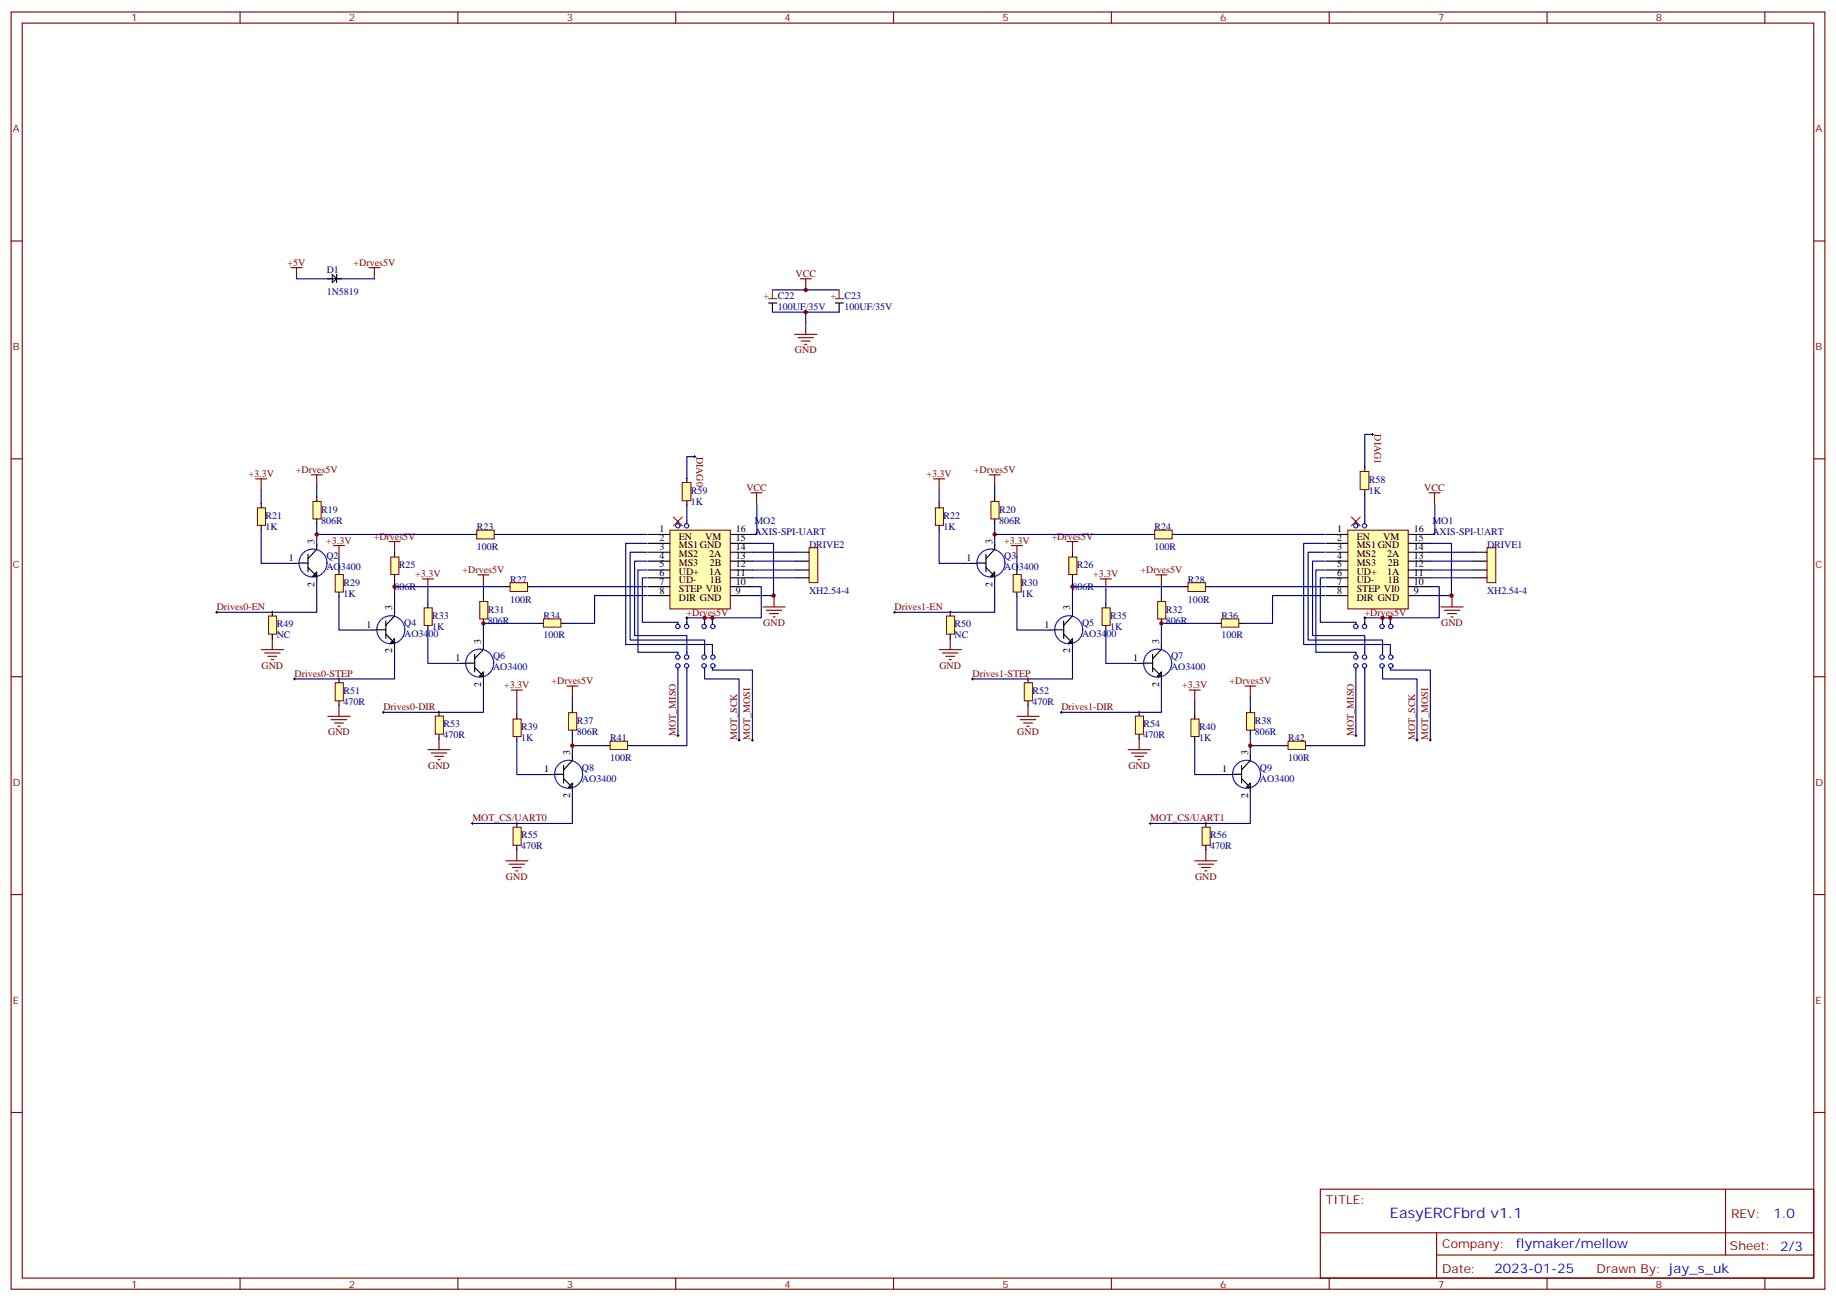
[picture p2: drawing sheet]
<svg xmlns="http://www.w3.org/2000/svg" width="583mm" height="413mm" viewBox="0 0 583 413" stroke-linecap="round" stroke-linejoin="round" font-family="sans-serif">
<g fill="none" stroke="#800000" stroke-width=".35">
<path d="M92.4 84.9h3.5M94.1 84.9v3.6M117.1 84.9h3.5M118.8 84.9v3.6M254 88.5h3.5M255.8 88.5v3.5M252.2 106.1h7.1M253.3 107.2h4.9M254.4 108.2h2.8M255.4 109.3h.7M255.8 102.6v3.5M81.1 152h3.6"/>
<path d="M82.9 152v3.5M98.8 150.7h3.5M100.5 150.7v3.5M238.4 156.4h3.5M240.2 156.4v3.5M296.3 152h3.6M298.1 152v3.5M314 150.7h3.5M315.7 150.7v3.5M453.6 156.4h3.5M455.3 156.4v3.5M105.8 173.1h3.6"/>
<path d="M107.6 173.1v3.6M123.5 171.9h3.5M125.2 171.9v3.5M321 173.1h3.6M322.8 173.1v3.6M338.7 171.9h3.5M340.4 171.9v3.5M134.1 183.7h3.5M135.8 183.7v3.6M151.7 182.4h3.5M153.5 182.4v3.6M242.2 192.6h7"/>
<path d="M243.2 193.7h5M244.3 194.7h2.8M245.4 195.8h.7M245.7 189.1v3.5M349.2 183.7h3.6M351 183.7v3.6M366.9 182.4h3.5M368.7 182.4v3.6M457.4 192.6h7M458.4 193.7h5M459.5 194.7h2.8M460.6 195.8h.7"/>
<path d="M460.9 189.1v3.5M82.9 206.2h7.1M84 207.2h4.9M85 208.3h2.8M86.1 209.3h.7M86.4 202.6v3.6M162.3 219h3.5M164 219v3.5M179.9 217.7h3.5M181.7 217.7v3.6M298.1 206.2h7.1M299.2 207.2h4.9"/>
<path d="M300.2 208.3h2.8M301.3 209.3h.7M301.6 202.6v3.6M377.5 219h3.5M379.2 219v3.5M395.1 217.7h3.5M396.9 217.7v3.6M104.1 227.3h7M105.1 228.4h5M106.2 229.5h2.8M107.2 230.5h.7M107.6 223.8v3.5"/>
<path d="M135.8 237.9h7.1M136.9 239h4.9M139.3 234.4v3.5M322.8 227.3h7M323.8 228.4h5M324.9 229.5h2.8M326 230.5h.7M326.3 223.8v3.5M358.1 237.9h7M359.1 239h5M361.6 234.4v3.5M137.9 240h2.9"/>
<path d="M139 241.1h.7M360.2 240h2.8M361.2 241.1h.7M160.5 273.2h7.1M161.6 274.3h4.9M162.6 275.3h2.9M163.7 276.4h.7M164 269.7v3.5M379.2 273.2h7.1M380.3 274.3h4.9M381.4 275.3h2.8M382.4 276.4h.7"/>
<path d="M382.8 269.7v3.5"/>
</g>
<g fill="none" stroke="#000" stroke-width=".32">
<path d="M435.3 137.9h.7M435.7 137.5v.7M220.1 144.9h.7M220.5 144.6v.7M68.4 194.3h.7M68.8 194v.7M217.7 196.1h.7M218 195.7v.7M283.6 194.3h.7M284 194v.7M432.9 196.1h.7M433.2 195.7v.7"/>
<path d="M93.1 215.5h.7M93.5 215.1v.7M308.3 215.5h.7M308.7 215.1v.7M121.4 226.1h.7M121.7 225.7v.7M214.8 233.5h.7M215.2 233.1v.7M234.2 234.9h.7M234.6 234.5v.7M238.5 234.9h.7M238.8 234.5v.7"/>
<path d="M336.5 226.1h.8M336.9 225.7v.7M430 233.5h.7M430.4 233.1v.7M449.4 234.9h.7M449.8 234.5v.7M453.7 234.9h.7M454 234.5v.7M149.6 261.3h.7M149.9 261v.7M364.8 261.3h.7M365.1 261v.7"/>
</g>
<path d="M244 94.8h2.6M245.2 92v2.8M265.2 94.8h2.5M266.3 92v2.8M213.7 164.1l2.9 2.8M216.6 164.1l-2.9 2.8M428.9 164.1l2.9 2.8M431.8 164.1l-2.9 2.8" fill="none" stroke="#f00" stroke-width=".35"/>
<g fill="none" stroke="#000080" stroke-width=".35">
<path d="M94.2 88.5h9.9M108.3 88.5h10.6M245.2 92h21.1M245.2 99.1h21.1M255.8 99.1v3.5M435.7 137.9h-2.5v10.5M82.9 155.5v4.2M100.5 154.1v3.5M220.5 144.9h-2.5v7.1M298.1 155.5v4.2M315.7 154.1v3.5M433.2 156.9v8.5"/>
<path d="M82.9 168.2v10.6h10.6M100.5 166.1v3.5h49.4M100.5 169.6v3.5M107.6 176.7v4.2M158.4 169.6h46.9M205.3 178.1h-3.9v23.6h16.6v5.3M205.3 175.3h-5.3v27.8h23.7v3.9M205.3 172.4h-6.7v32.1h27.5v2.5M218 160.4v5M238.8 172.4h6.7v16.6h-6.7M238.8 175.3h13.8M238.8 178.1h13.8"/>
<path d="M240.2 160.1v9.5h-1.4M298.1 168.2v10.6h10.6M315.7 166.1v3.5h49.4M315.7 169.6v3.5M322.8 176.7v4.2M373.6 169.6h46.9M420.5 178.1h-3.9v23.6h16.6v5.3M420.5 175.3h-5.3v27.8h23.7v3.9M420.5 172.4h-6.7v32.1h27.5v2.5M454 172.4h6.7v16.6h-6.7M454 175.3h13.8M454 178.1h13.8"/>
<path d="M455.4 160.1v9.5h-1.4M100.5 184.1v10.2h-31.7M107.6 189.4v10.6h10.6M125.2 183.7v2.5M135.8 200v10.5h10.6M135.8 187.3v4.2M153.5 185.8v3.6M160.5 186.2h-35.3v8.1M169 186.2h36.3M171.1 197.8h-17.6v7.1M205.3 180.9h-2.8v26.1h12.7M205.3 183.4h-1.4v14.1h11.3"/>
<path d="M205.3 189h-16.6v8.8h-9.1M223.7 196.1v1.4M226.1 196.1v1.4M238.8 186.2h2.9v9.9h-23.7v1.4M238.8 180.9h13.8M238.8 183.4h13.8M315.7 184.1v10.2h-31.7M322.8 189.4v10.6h10.6M340.4 183.7v2.5M351 200v10.5h10.6M351 187.3v4.2M368.7 185.8v3.6"/>
<path d="M375.7 186.2h-35.3v8.1M384.2 186.2h36.3M386.3 197.8h-17.6v7.1M420.5 180.9h-2.8v26.1h12.7M420.5 183.4h-1.4v14.1h11.3M420.5 189h-16.6v8.8h-9.1M438.9 196.1v1.4M441.3 196.1v1.4M454 186.2h2.8v9.9h-23.6v1.4M454 180.9h13.8M454 183.4h13.8M125.2 205.2v10.3h-31.7"/>
<path d="M153.5 215.8v10.3h-31.8M215.2 212.7v20.8M218 212.7v23.9h-17.3M223.7 212.7v2.8h10.9v19.4M226.1 212.7h12.7v22.2M340.4 205.2v10.3h-31.7M368.7 215.8v10.3h-31.8M430.4 212.7v20.8M433.2 212.7v23.9h-17.3M438.9 212.7v2.8h10.9v19.4M441.3 212.7h12.7v22.2M164 235.2v10.6h10.6"/>
<path d="M164 222.5v4.3M181.7 233.1v7.1M181.7 221.1v3.5M181.7 236.6h10.6M379.2 235.2v10.6h10.6M379.2 222.5v4.3M396.9 233.1v7.1M396.9 236.6h10.6M396.9 221.1v3.5M181.7 251.1v10.2h-31.8M396.9 251.1v10.2h-31.8"/>
</g>
<path d="M244 96.2h2.6M245.2 96.3v2.8M265.2 96.2h2.5M266.3 96.3v2.8" fill="none" stroke="#000" stroke-width=".35"/>
<path d="M212.7 168.3h19.1v25h-19.1z" fill="#ffffb0" stroke="#800000" stroke-width=".32"/>
<g fill="none" stroke="#000" stroke-width=".35">
<path d="M205.7 169.6h6.9M205.7 172.4h6.9M205.7 175.3h6.9M205.7 178.1h6.9M215.2 165.4v.7M218 165.4v.7M231.9 169.6h6.9M231.9 172.4h6.9M231.9 175.3h6.9M231.9 178.1h6.9M205.7 180.9h6.9M205.7 183.4h6.9"/>
<path d="M205.7 186.2h6.9M205.7 189h6.9M215.2 197.5v.7M218 197.5v.7M223.7 197.5v.7M226.1 197.5v.7M231.9 180.9h6.9M231.9 183.4h6.9M231.9 186.2h6.9M231.9 189h6.9M215.2 207v.7M215.2 212v.7"/>
<path d="M218 207v.7M218 212v.7M223.7 207v.7M223.7 212v.7M226.1 207v.7M226.1 212v.7"/>
</g>
<g fill="none" stroke="#00f" stroke-width=".35">
<circle cx="215.2" cy="166.9" r=".69"/>
<circle cx="217.9" cy="166.9" r=".69"/>
<circle cx="215.2" cy="198.8" r=".69"/>
<circle cx="217.9" cy="198.8" r=".69"/>
<circle cx="223.5" cy="198.8" r=".69"/>
<circle cx="226.3" cy="198.8" r=".69"/>
<circle cx="215.2" cy="211.3" r=".7"/>
<circle cx="215.2" cy="208.5" r=".69"/>
<circle cx="217.9" cy="211.3" r=".69"/>
<circle cx="217.9" cy="208.5" r=".69"/>
<circle cx="223.5" cy="211.3" r=".69"/>
<circle cx="223.5" cy="208.5" r=".69"/>
<circle cx="226.3" cy="211.3" r=".69"/>
<circle cx="226.3" cy="208.5" r=".69"/>
</g>
<path d="M256.8 173.8h2.8v11.1h-2.8z" fill="#ffffb0" stroke="#800000" stroke-width=".32"/>
<path d="M93.5 178.8h1.4M95 178.7h2.8M97.8 175.9v5.6M100.5 172.8v1.4M100.5 174.3l-2.7 3M252.6 175.3h4.2M252.6 178.1h4.2M97.8 180.1l2.7 2.8h-1.1h1.1v-1.4l-1.1 1.4M100.5 182.7v1.4M252.6 180.9h4.2M252.6 183.4h4.2" fill="none" stroke="#000" stroke-width=".35"/>
<circle cx="99.4" cy="178.7" r="4.4" fill="none" stroke="#00f" stroke-width=".35"/>
<path d="M99.4 159.1h2.5v5.6h-2.5z" fill="#ffffb0" stroke="#800000" stroke-width=".32"/>
<path d="M100.5 157.6v1.4M100.5 164.7v1.4" fill="none" stroke="#000" stroke-width=".35"/>
<path d="M81.7 161.2h2.6v5.5h-2.6z" fill="#ffffb0" stroke="#800000" stroke-width=".32"/>
<path d="M82.9 159.7v1.4M82.9 166.8v1.4M118.2 200h1.4M119.7 199.9h2.8M122.5 197.1v5.5M125.2 194v1.3M125.2 195.5l-2.7 3M122.5 201.3l2.7 2.7h-1.2h1.2v-1.4l-1.2 1.4M125.2 203.9v1.3" fill="none" stroke="#000" stroke-width=".35"/>
<circle cx="124" cy="199.9" r="4.4" fill="none" stroke="#00f" stroke-width=".35"/>
<path d="M124 176.8h2.6v5.5h-2.6z" fill="#ffffb0" stroke="#800000" stroke-width=".32"/>
<path d="M125.2 175.3v1.3M125.2 182.3v1.4" fill="none" stroke="#000" stroke-width=".35"/>
<path d="M106.4 182.3h2.6v5.6h-2.6z" fill="#ffffb0" stroke="#800000" stroke-width=".32"/>
<path d="M107.6 180.9v1.4M107.6 188v1.4M146.4 210.5h1.4M147.9 210.4h2.8M150.7 211.8l2.8 2.8h-1.2h1.2v-1.4l-1.2 1.4M150.7 207.7v5.5M153.5 204.5v1.4M153.5 214.4v1.4M153.5 206.1l-2.8 3" fill="none" stroke="#000" stroke-width=".35"/>
<circle cx="152.3" cy="210.4" r="4.4" fill="none" stroke="#00f" stroke-width=".35"/>
<path d="M152.3 190.9h2.5v5.5h-2.5z" fill="#ffffb0" stroke="#800000" stroke-width=".32"/>
<path d="M153.5 189.4v1.4M153.5 196.4v1.4" fill="none" stroke="#000" stroke-width=".35"/>
<path d="M134.6 192.9h2.6v5.6h-2.6z" fill="#ffffb0" stroke="#800000" stroke-width=".32"/>
<path d="M135.8 191.5v1.4M135.8 198.6v1.4M181.7 239.8v1.4M174.6 245.8h1.4M176.1 245.7h2.8M178.9 247.1l2.8 2.8h-1.2h1.2v-1.4l-1.2 1.4M178.9 242.9v5.6M181.7 249.7v1.4M181.7 241.4l-2.8 2.9" fill="none" stroke="#000" stroke-width=".35"/>
<circle cx="180.5" cy="245.7" r="4.4" fill="none" stroke="#00f" stroke-width=".35"/>
<path d="M180.5 226.2h2.6v5.5h-2.6z" fill="#ffffb0" stroke="#800000" stroke-width=".32"/>
<path d="M181.7 224.6v1.4M181.7 231.7v1.4" fill="none" stroke="#000" stroke-width=".35"/>
<path d="M162.9 228.2h2.5v5.6h-2.5z" fill="#ffffb0" stroke="#800000" stroke-width=".32"/>
<path d="M164 226.8v1.4M164 233.8v1.4" fill="none" stroke="#000" stroke-width=".35"/>
<path d="M193.7 235.3h5.5v2.5h-5.5z" fill="#ffffb0" stroke="#800000" stroke-width=".32"/>
<path d="M192.3 236.6h1.4M199.3 236.6h1.4" fill="none" stroke="#000" stroke-width=".35"/>
<path d="M151.3 168.3h5.6v2.7h-5.6z" fill="#ffffb0" stroke="#800000" stroke-width=".32"/>
<path d="M149.9 169.6h1.4M157 169.6h1.4" fill="none" stroke="#000" stroke-width=".35"/>
<path d="M161.9 184.9h5.6v2.8h-5.6z" fill="#ffffb0" stroke="#800000" stroke-width=".32"/>
<path d="M160.5 186.2h1.4M167.6 186.2h1.4" fill="none" stroke="#000" stroke-width=".35"/>
<path d="M172.5 196.4h5.5v2.6h-5.5z" fill="#ffffb0" stroke="#800000" stroke-width=".32"/>
<path d="M104.1 88.5h2.7M107.6 88.5h.7M108.2 88.5h-1.4l-1.3-1.4v2.6l1.3-1.2v-1.4v2.6M171.1 197.8h1.4M178.2 197.8h1.4" fill="none" stroke="#000" stroke-width=".35"/>
<path d="M427.8 168.3h19.2v25h-19.2z" fill="#ffffb0" stroke="#800000" stroke-width=".32"/>
<g fill="none" stroke="#000" stroke-width=".35">
<path d="M420.9 169.6h6.9M420.9 172.4h6.9M420.9 175.3h6.9M420.9 178.1h6.9M430.4 165.4v.7M433.2 165.4v.7M447.1 169.6h6.9M447.1 172.4h6.9M447.1 175.3h6.9M447.1 178.1h6.9M420.9 180.9h6.9M420.9 183.4h6.9"/>
<path d="M420.9 186.2h6.9M420.9 189h6.9M430.4 197.5v.7M433.2 197.5v.7M438.9 197.5v.7M441.3 197.5v.7M447.1 180.9h6.9M447.1 183.4h6.9M447.1 186.2h6.9M447.1 189h6.9M430.4 207v.7M430.4 212v.7"/>
<path d="M433.2 207v.7M433.2 212v.7M438.9 207v.7M438.9 212v.7M441.3 207v.7M441.3 212v.7"/>
</g>
<g fill="none" stroke="#00f" stroke-width=".35">
<circle cx="430.3" cy="166.9" r=".69"/>
<circle cx="433.1" cy="166.9" r=".69"/>
<circle cx="430.3" cy="198.8" r=".69"/>
<circle cx="433.1" cy="198.8" r=".69"/>
<circle cx="438.7" cy="198.8" r=".69"/>
<circle cx="441.5" cy="198.8" r=".69"/>
<circle cx="430.3" cy="211.3" r=".7"/>
<circle cx="430.3" cy="208.5" r=".69"/>
<circle cx="433.1" cy="211.3" r=".69"/>
<circle cx="433.1" cy="208.5" r=".69"/>
<circle cx="438.7" cy="211.3" r=".69"/>
<circle cx="438.7" cy="208.5" r=".69"/>
<circle cx="441.5" cy="211.3" r=".69"/>
<circle cx="441.5" cy="208.5" r=".69"/>
</g>
<path d="M472 173.8h2.8v11.1h-2.8z" fill="#ffffb0" stroke="#800000" stroke-width=".32"/>
<path d="M308.7 178.8h1.4M310.2 178.7h2.8M313 175.9v5.6M315.7 172.8v1.4M315.7 174.3l-2.7 3M467.8 175.3h4.2M467.8 178.1h4.2M313 180.1l2.7 2.8h-1.2h1.2v-1.4l-1.2 1.4M315.7 182.7v1.4M467.8 180.9h4.2M467.8 183.4h4.2" fill="none" stroke="#000" stroke-width=".35"/>
<circle cx="314.5" cy="178.7" r="4.4" fill="none" stroke="#00f" stroke-width=".35"/>
<path d="M314.5 159.1h2.6v5.6h-2.6z" fill="#ffffb0" stroke="#800000" stroke-width=".32"/>
<path d="M315.7 157.6v1.4M315.7 164.7v1.4" fill="none" stroke="#000" stroke-width=".35"/>
<path d="M296.9 161.2h2.6v5.5h-2.6z" fill="#ffffb0" stroke="#800000" stroke-width=".32"/>
<path d="M298.1 159.7v1.4M298.1 166.8v1.4M333.4 200h1.4M334.9 199.9h2.8M337.7 197.1v5.5M340.4 194v1.3M340.4 195.5l-2.7 3M337.7 201.3l2.7 2.7h-1.2h1.2v-1.4l-1.2 1.4M340.4 203.9v1.3" fill="none" stroke="#000" stroke-width=".35"/>
<circle cx="339.2" cy="199.9" r="4.4" fill="none" stroke="#00f" stroke-width=".35"/>
<path d="M339.2 176.8h2.6v5.5h-2.6z" fill="#ffffb0" stroke="#800000" stroke-width=".32"/>
<path d="M340.4 175.3v1.3M340.4 182.3v1.4" fill="none" stroke="#000" stroke-width=".35"/>
<path d="M321.6 182.3h2.6v5.6h-2.6z" fill="#ffffb0" stroke="#800000" stroke-width=".32"/>
<path d="M322.8 180.9v1.4M322.8 188v1.4M361.6 210.5h1.4M363.1 210.4h2.8M365.9 211.8l2.8 2.8h-1.2h1.2v-1.4l-1.2 1.4M365.9 207.7v5.5M368.7 204.5v1.4M368.7 214.4v1.4M368.7 206.1l-2.8 3" fill="none" stroke="#000" stroke-width=".35"/>
<circle cx="367.5" cy="210.4" r="4.4" fill="none" stroke="#00f" stroke-width=".35"/>
<path d="M367.5 190.9h2.5v5.5h-2.5z" fill="#ffffb0" stroke="#800000" stroke-width=".32"/>
<path d="M368.7 189.4v1.4M368.7 196.4v1.4" fill="none" stroke="#000" stroke-width=".35"/>
<path d="M349.8 192.9h2.6v5.6h-2.6z" fill="#ffffb0" stroke="#800000" stroke-width=".32"/>
<path d="M351 191.5v1.4M351 198.6v1.4M396.9 239.8v1.4M389.8 245.8h1.4M391.3 245.7h2.8M394.1 247.1l2.8 2.8h-1.2h1.2v-1.4l-1.2 1.4M394.1 242.9v5.6M396.9 249.7v1.4M396.9 241.4l-2.8 2.9" fill="none" stroke="#000" stroke-width=".35"/>
<circle cx="395.7" cy="245.7" r="4.4" fill="none" stroke="#00f" stroke-width=".35"/>
<path d="M395.7 226.2h2.6v5.5h-2.6z" fill="#ffffb0" stroke="#800000" stroke-width=".32"/>
<path d="M396.9 224.6v1.4M396.9 231.7v1.4" fill="none" stroke="#000" stroke-width=".35"/>
<path d="M378 228.2h2.6v5.6h-2.6z" fill="#ffffb0" stroke="#800000" stroke-width=".32"/>
<path d="M379.2 226.8v1.4M379.2 233.8v1.4" fill="none" stroke="#000" stroke-width=".35"/>
<path d="M408.8 235.3h5.6v2.5h-5.6z" fill="#ffffb0" stroke="#800000" stroke-width=".32"/>
<path d="M407.5 236.6h1.3M414.5 236.6h1.4" fill="none" stroke="#000" stroke-width=".35"/>
<path d="M366.5 168.3h5.6v2.7h-5.6z" fill="#ffffb0" stroke="#800000" stroke-width=".32"/>
<path d="M365.1 169.6h1.4M372.2 169.6h1.4" fill="none" stroke="#000" stroke-width=".35"/>
<path d="M377.1 184.9h5.6v2.8h-5.6z" fill="#ffffb0" stroke="#800000" stroke-width=".32"/>
<path d="M375.7 186.2h1.4M382.8 186.2h1.4" fill="none" stroke="#000" stroke-width=".35"/>
<path d="M387.7 196.4h5.5v2.6h-5.5z" fill="#ffffb0" stroke="#800000" stroke-width=".32"/>
<path d="M386.3 197.8h1.4M393.4 197.8h1.4" fill="none" stroke="#000" stroke-width=".35"/>
<path d="M85.2 195.5h2.6v5.8h-2.6z" fill="#ffffb0" stroke="#800000" stroke-width=".32"/>
<path d="M86.4 194v1.3M86.4 201.4v1.4" fill="none" stroke="#000" stroke-width=".35"/>
<path d="M106.4 216.7h2.6v5.7h-2.6z" fill="#ffffb0" stroke="#800000" stroke-width=".32"/>
<path d="M107.6 215.1v1.4M107.6 222.6v1.3" fill="none" stroke="#000" stroke-width=".35"/>
<path d="M138.2 227.2h2.5v5.8h-2.5z" fill="#ffffb0" stroke="#800000" stroke-width=".32"/>
<path d="M139.3 225.7v1.4M139.3 233.1v1.4" fill="none" stroke="#000" stroke-width=".35"/>
<path d="M162.9 262.5h2.5v5.8h-2.5z" fill="#ffffb0" stroke="#800000" stroke-width=".32"/>
<path d="M164 261v1.4M164 268.4v1.4" fill="none" stroke="#000" stroke-width=".35"/>
<path d="M300.4 195.5h2.6v5.8h-2.6z" fill="#ffffb0" stroke="#800000" stroke-width=".32"/>
<path d="M301.6 194v1.3M301.6 201.4v1.4" fill="none" stroke="#000" stroke-width=".35"/>
<path d="M325.1 216.7h2.6v5.7h-2.6z" fill="#ffffb0" stroke="#800000" stroke-width=".32"/>
<path d="M326.3 215.1v1.4M326.3 222.6v1.3" fill="none" stroke="#000" stroke-width=".35"/>
<path d="M360.4 227.2h2.6v5.8h-2.6z" fill="#ffffb0" stroke="#800000" stroke-width=".32"/>
<path d="M361.6 225.7v1.4M361.6 233.1v1.4" fill="none" stroke="#000" stroke-width=".35"/>
<path d="M381.6 262.5h2.6v5.8h-2.6z" fill="#ffffb0" stroke="#800000" stroke-width=".32"/>
<path d="M382.8 261v1.4M382.8 268.4v1.4" fill="none" stroke="#000" stroke-width=".35"/>
<path d="M431.7 149.6h2.8v5.8h-2.8z" fill="#ffffb0" stroke="#800000" stroke-width=".32"/>
<path d="M433.2 148.1v1.4M433.2 155.5v1.4" fill="none" stroke="#000" stroke-width=".35"/>
<path d="M216.5 153.2h2.8v5.7h-2.8z" fill="#ffffb0" stroke="#800000" stroke-width=".32"/>
<path d="M218 151.6v1.4M218 159.1v1.3" fill="none" stroke="#000" stroke-width=".35"/>
<g fill="none" stroke="#870000" stroke-width=".35">
<path d="M3.5 3.8h575.8v405.4h-575.8zM7.1 7.3h568.6v398.3h-568.6zM76.2 3.8v3.5M145.3 3.8v3.5M214.5 3.8v3.5M283.6 3.8v3.5M352.8 3.8v3.5M421.9 3.8v3.5M491.1 3.8v3.5M560.2 3.8v3.5M3.5 76.5h3.6M575.7 76.5h3.6"/>
<path d="M3.5 145.6h3.6M575.7 145.6h3.6M3.5 214.8h3.6M575.7 214.8h3.6M3.5 283.9h3.6M575.7 283.9h3.6M3.5 353.1h3.6M575.7 353.1h3.6M419.1 377.4h156.6v28.2h-156.6zM547.7 377.4v20.9M419.1 391.2h156.5M456 398.3h119.6"/>
<path d="M456 391.2v14.2M76.2 405.6v3.6M145.3 405.6v3.6M214.5 405.6v3.6M283.6 405.6v3.6M352.8 405.6v3.6M421.9 405.6v3.6M491.1 405.6v3.6M560.2 405.6v3.6"/>
</g>
<g fill="#800000">
<circle cx="100.5" cy="169.6" r=".71"/>
<circle cx="125.2" cy="186.2" r=".71"/>
<circle cx="153.5" cy="197.8" r=".71"/>
<circle cx="181.7" cy="236.6" r=".71"/>
<circle cx="223.7" cy="196.1" r=".71"/>
<circle cx="226.1" cy="196.1" r=".71"/>
<circle cx="245.5" cy="189" r=".71"/>
<circle cx="255.8" cy="99.1" r=".71"/>
<circle cx="255.8" cy="92" r=".71"/>
<circle cx="315.7" cy="169.6" r=".71"/>
<circle cx="340.4" cy="186.2" r=".71"/>
<circle cx="368.7" cy="197.8" r=".71"/>
<circle cx="396.9" cy="236.6" r=".71"/>
<circle cx="438.9" cy="196.1" r=".71"/>
<circle cx="441.3" cy="196.1" r=".71"/>
<circle cx="460.7" cy="189" r=".71"/>
</g>
<text font-size="4.6" fill="#00f" x="441.2" y="386.4">EasyERCFbrd v1.1</text>
<g font-size="4.2" fill="#00f">
<text x="562.9" y="386.7">1.0</text>
<text x="481.3" y="396.2">flymaker/mellow</text>
<text x="474.4" y="404">2023-01-25</text>
</g>
<g font-size="3.9" fill="#800">
<text x="420.9" y="382">TITLE:</text>
<text x="549.5" y="386.7">REV:</text>
<text x="457.8" y="396.2">Company:</text>
<text x="549.1" y="396.8">Sheet: 2/3</text>
<text x="457.8" y="403.9">Date:</text>
<text x="506.8" y="403.9">Drawn By: jay_s_uk</text>
</g>
<g font-size="3.2" fill="#800">
<text x="41.6" y="6.8">1</text>
<text x="110.8" y="6.8">2</text>
<text x="179.9" y="6.8">3</text>
<text x="249.1" y="6.8">4</text>
<text x="318.2" y="6.8">5</text>
<text x="387.3" y="6.8">6</text>
<text x="456.5" y="6.8">7</text>
<text x="525.6" y="6.8">8</text>
<text x="4.1" y="41.9">A</text>
<text x="576.3" y="41.9">A</text>
<text x="4.1" y="111.1">B</text>
<text x="576.3" y="111.1">B</text>
<text x="4.1" y="180.2">C</text>
<text x="576.3" y="180.2">C</text>
<text x="4.1" y="249.3">D</text>
<text x="576.3" y="249.3">D</text>
<text x="4.1" y="318.5">E</text>
<text x="576.3" y="318.5">E</text>
<text x="41.6" y="408.6">1</text>
<text x="110.8" y="408.6">2</text>
<text x="179.9" y="408.6">3</text>
<text x="249.1" y="408.6">4</text>
<text x="318.2" y="408.6">5</text>
<text x="387.3" y="408.6">6</text>
<text x="456.5" y="408.6">7</text>
<text x="525.6" y="408.6">8</text>
</g>
<g font-size="3.2" fill="#800000">
<text x="91.3" y="84.3">+5V</text>
<text x="112.2" y="84.3">+Drves5V</text>
<text x="252.5" y="87.8">VCC</text>
<text x="252.3" y="112.2">GND</text>
<text x="436.3" y="137.9" transform="rotate(90 436.3 137.9)">DIAG1</text>
<text x="221.1" y="144.9" transform="rotate(90 221.1 144.9)">DIAG0</text>
<text x="78.9" y="151.3">+3.3V</text>
<text x="93.9" y="150.1">+Drves5V</text>
<text x="236.9" y="155.8">VCC</text>
<text x="294.1" y="151.3">+3.3V</text>
<text x="309.1" y="150.1">+Drves5V</text>
<text x="452.1" y="155.8">VCC</text>
<text x="103.6" y="172.5">+3.3V</text>
<text x="118.6" y="171.2">+Drves5V</text>
<text x="318.8" y="172.5">+3.3V</text>
<text x="333.8" y="171.2">+Drves5V</text>
<text x="131.8" y="183.1">+3.3V</text>
<text x="146.9" y="181.8">+Drves5V</text>
<text x="347" y="183.1">+3.3V</text>
<text x="362" y="181.8">+Drves5V</text>
<text x="68.8" y="193.7">Drives0-EN</text>
<text x="217.9" y="195.4">+Drves5V</text>
<text x="284" y="193.7">Drives1-EN</text>
<text x="433.1" y="195.4">+Drves5V</text>
<text x="242.3" y="198.7">GND</text>
<text x="457.5" y="198.7">GND</text>
<text x="83" y="212.2">GND</text>
<text x="93.5" y="214.8">Drives0-STEP</text>
<text x="298.2" y="212.2">GND</text>
<text x="308.7" y="214.8">Drives1-STEP</text>
<text x="160" y="218.4">+3.3V</text>
<text x="175.1" y="217.1">+Drves5V</text>
<text x="375.2" y="218.4">+3.3V</text>
<text x="390.3" y="217.1">+Drves5V</text>
<text x="121.7" y="225.4">Drives0-DIR</text>
<text x="336.9" y="225.4">Drives1-DIR</text>
<text x="104.2" y="233.4">GND</text>
<text x="214.5" y="233.5" transform="rotate(-90 214.5 233.5)">MOT_MISO</text>
<text x="322.9" y="233.4">GND</text>
<text x="429.7" y="233.5" transform="rotate(-90 429.7 233.5)">MOT_MISO</text>
<text x="234" y="234.9" transform="rotate(-90 234 234.9)">MOT_SCK</text>
<text x="238.1" y="234.9" transform="rotate(-90 238.1 234.9)">MOT_MOSI</text>
<text x="449.2" y="234.9" transform="rotate(-90 449.2 234.9)">MOT_SCK</text>
<text x="453.3" y="234.9" transform="rotate(-90 453.3 234.9)">MOT_MOSI</text>
<text x="135.9" y="244">GND</text>
<text x="358.2" y="244">GND</text>
<text x="149.9" y="260.7">MOT_CS/UART0</text>
<text x="365.1" y="260.7">MOT_CS/UART1</text>
<text x="160.6" y="279.3">GND</text>
<text x="379.3" y="279.3">GND</text>
</g>
<g font-size="3.2" fill="#000080">
<text x="103.7" y="86.7">D1</text>
<text x="103.7" y="93.5">1N5819</text>
<text x="246.9" y="94.8">C22</text>
<text x="268.1" y="94.8">C23</text>
<text x="246.9" y="98.3">100UF/35V</text>
<text x="268.1" y="98.3">100UF/35V</text>
<text x="434.5" y="153.2">R58</text>
<text x="219.3" y="160.2">1K</text>
<text x="219.3" y="156.7">R59</text>
<text x="434.5" y="156.7">1K</text>
<text x="84.3" y="164.7">R21</text>
<text x="101.9" y="166.2">806R</text>
<text x="101.9" y="162.7">R19</text>
<text x="239.5" y="166.2">MO2</text>
<text x="299.5" y="164.7">R22</text>
<text x="317.1" y="166.2">806R</text>
<text x="317.1" y="162.7">R20</text>
<text x="454.7" y="166.2">MO1</text>
<text x="84.3" y="168.2">1K</text>
<text x="151.3" y="168.3">R23</text>
<text x="239.5" y="169.7">AXIS-SPI-UART</text>
<text x="256.8" y="173.8">DRIVE2</text>
<text x="299.5" y="168.2">1K</text>
<text x="366.5" y="168.3">R24</text>
<text x="454.7" y="169.7">AXIS-SPI-UART</text>
<text x="472" y="173.8">DRIVE1</text>
<text x="103.6" y="177.5">Q2</text>
<text x="151.3" y="174.6">100R</text>
<text x="318.8" y="177.5">Q3</text>
<text x="366.5" y="174.6">100R</text>
<text x="103.6" y="181">AO3400</text>
<text x="109" y="185.9">R29</text>
<text x="126.6" y="180.3">R25</text>
<text x="161.9" y="184.9">R27</text>
<text x="318.8" y="181">AO3400</text>
<text x="324.2" y="185.9">R30</text>
<text x="341.8" y="180.3">R26</text>
<text x="377.1" y="184.9">R28</text>
<text x="109" y="189.4">1K</text>
<text x="125.2" y="187.3">806R</text>
<text x="161.9" y="191.2">100R</text>
<text x="256.8" y="188.5">XH2.54-4</text>
<text x="324.2" y="189.4">1K</text>
<text x="340.4" y="187.3">806R</text>
<text x="377.1" y="191.2">100R</text>
<text x="472" y="188.5">XH2.54-4</text>
<text x="137.2" y="196.4">R33</text>
<text x="154.8" y="197.9">806R</text>
<text x="154.8" y="194.4">R31</text>
<text x="172.5" y="196.4">R34</text>
<text x="352.4" y="196.4">R35</text>
<text x="370" y="197.9">806R</text>
<text x="370" y="194.4">R32</text>
<text x="387.7" y="196.4">R36</text>
<text x="87.8" y="202.6">NC</text>
<text x="87.8" y="199">R49</text>
<text x="128.3" y="202.2">AO3400</text>
<text x="128.3" y="198.7">Q4</text>
<text x="137.2" y="200">1K</text>
<text x="172.5" y="202.6">100R</text>
<text x="303" y="202.6">NC</text>
<text x="303" y="199">R50</text>
<text x="343.5" y="202.2">AO3400</text>
<text x="343.5" y="198.7">Q5</text>
<text x="352.4" y="200">1K</text>
<text x="387.7" y="202.6">100R</text>
<text x="156.5" y="209.3">Q6</text>
<text x="371.7" y="209.3">Q7</text>
<text x="156.5" y="212.8">AO3400</text>
<text x="371.7" y="212.8">AO3400</text>
<text x="109" y="220.2">R51</text>
<text x="327.7" y="220.2">R52</text>
<text x="109" y="223.7">470R</text>
<text x="327.7" y="223.7">470R</text>
<text x="140.7" y="230.8">R53</text>
<text x="165.4" y="231.7">R39</text>
<text x="183.1" y="233.2">806R</text>
<text x="183.1" y="229.7">R37</text>
<text x="363" y="230.8">R54</text>
<text x="380.6" y="231.7">R40</text>
<text x="398.3" y="233.2">806R</text>
<text x="398.3" y="229.7">R38</text>
<text x="140.7" y="234.3">470R</text>
<text x="165.4" y="235.3">1K</text>
<text x="193.7" y="235.3">R41</text>
<text x="363" y="234.3">470R</text>
<text x="380.6" y="235.3">1K</text>
<text x="408.8" y="235.3">R42</text>
<text x="184.7" y="244.5">Q8</text>
<text x="193.7" y="241.4">100R</text>
<text x="399.9" y="244.5">Q9</text>
<text x="408.8" y="241.4">100R</text>
<text x="184.7" y="248.1">AO3400</text>
<text x="399.9" y="248.1">AO3400</text>
<text x="165.4" y="269.6">470R</text>
<text x="165.4" y="266.1">R55</text>
<text x="384.2" y="269.6">470R</text>
<text x="384.2" y="266.1">R56</text>
</g>
<g font-size="3.2" fill="#f00">
<text x="242.4" y="94.8">+</text>
<text x="263.6" y="94.8">+</text>
</g>
<g font-size="3.2">
<text x="99.8" y="172.6" transform="rotate(-90 99.8 172.6)">3</text>
<text x="209.3" y="168.9">1</text>
<text x="209.3" y="171.6">2</text>
<text x="215.5" y="171.2">EN</text>
<text x="215.5" y="173.9">MS1GND</text>
<text x="223.9" y="171.2">VM</text>
<text x="233.6" y="168.9">16</text>
<text x="233.6" y="171.6">15</text>
<text x="315" y="172.6" transform="rotate(-90 315 172.6)">3</text>
<text x="424.5" y="168.9">1</text>
<text x="424.5" y="171.6">2</text>
<text x="430.7" y="171.2">EN</text>
<text x="430.7" y="173.9">MS1GND</text>
<text x="439.1" y="171.2">VM</text>
<text x="448.8" y="168.9">16</text>
<text x="448.8" y="171.6">15</text>
<text x="91.6" y="178">1</text>
<text x="209.3" y="174.5">3</text>
<text x="209.3" y="177.3">4</text>
<text x="215.5" y="176.8">MS2</text>
<text x="215.5" y="179.6">MS3</text>
<text x="225.1" y="176.8">2A</text>
<text x="225.3" y="179.6">2B</text>
<text x="233.6" y="174.5">14</text>
<text x="233.6" y="177.3">13</text>
<text x="306.8" y="178">1</text>
<text x="424.5" y="174.5">3</text>
<text x="424.5" y="177.3">4</text>
<text x="430.7" y="176.8">MS2</text>
<text x="430.7" y="179.6">MS3</text>
<text x="440.3" y="176.8">2A</text>
<text x="440.5" y="179.6">2B</text>
<text x="448.8" y="174.5">14</text>
<text x="448.8" y="177.3">13</text>
<text x="209.3" y="180">5</text>
<text x="209.3" y="182.8">6</text>
<text x="209.3" y="185.6">7</text>
<text x="215.5" y="182.3">UD+</text>
<text x="215.5" y="185.1">UD-</text>
<text x="225.1" y="182.3">1A</text>
<text x="225.3" y="185.1">1B</text>
<text x="233.6" y="180">12</text>
<text x="233.6" y="182.8">11</text>
<text x="233.6" y="185.6">10</text>
<text x="424.5" y="180">5</text>
<text x="424.5" y="182.8">6</text>
<text x="424.5" y="185.6">7</text>
<text x="430.7" y="182.3">UD+</text>
<text x="430.7" y="185.1">UD-</text>
<text x="440.3" y="182.3">1A</text>
<text x="440.5" y="185.1">1B</text>
<text x="448.8" y="180">12</text>
<text x="448.8" y="182.8">11</text>
<text x="448.8" y="185.6">10</text>
<text x="99.8" y="186.2" transform="rotate(-90 99.8 186.2)">2</text>
<text x="209.3" y="188.4">8</text>
<text x="215.5" y="187.9">STEP VI0</text>
<text x="215.5" y="190.7">DIR GND</text>
<text x="233.6" y="188.4">9</text>
<text x="315" y="186.2" transform="rotate(-90 315 186.2)">2</text>
<text x="424.5" y="188.4">8</text>
<text x="430.7" y="187.9">STEP VI0</text>
<text x="430.7" y="190.7">DIR GND</text>
<text x="448.8" y="188.4">9</text>
<text x="124.5" y="193.7" transform="rotate(-90 124.5 193.7)">3</text>
<text x="339.7" y="193.7" transform="rotate(-90 339.7 193.7)">3</text>
<text x="116.3" y="199.2">1</text>
<text x="331.5" y="199.2">1</text>
<text x="124.5" y="207.4" transform="rotate(-90 124.5 207.4)">2</text>
<text x="144.6" y="209.7">1</text>
<text x="152.8" y="204.3" transform="rotate(-90 152.8 204.3)">3</text>
<text x="339.7" y="207.4" transform="rotate(-90 339.7 207.4)">2</text>
<text x="359.7" y="209.7">1</text>
<text x="367.9" y="204.3" transform="rotate(-90 367.9 204.3)">3</text>
<text x="152.8" y="218" transform="rotate(-90 152.8 218)">2</text>
<text x="367.9" y="218" transform="rotate(-90 367.9 218)">2</text>
<text x="181" y="239.6" transform="rotate(-90 181 239.6)">3</text>
<text x="396.2" y="239.6" transform="rotate(-90 396.2 239.6)">3</text>
<text x="172.8" y="245">1</text>
<text x="388" y="245">1</text>
<text x="181" y="253.2" transform="rotate(-90 181 253.2)">2</text>
<text x="396.2" y="253.2" transform="rotate(-90 396.2 253.2)">2</text>
</g>
</svg>
